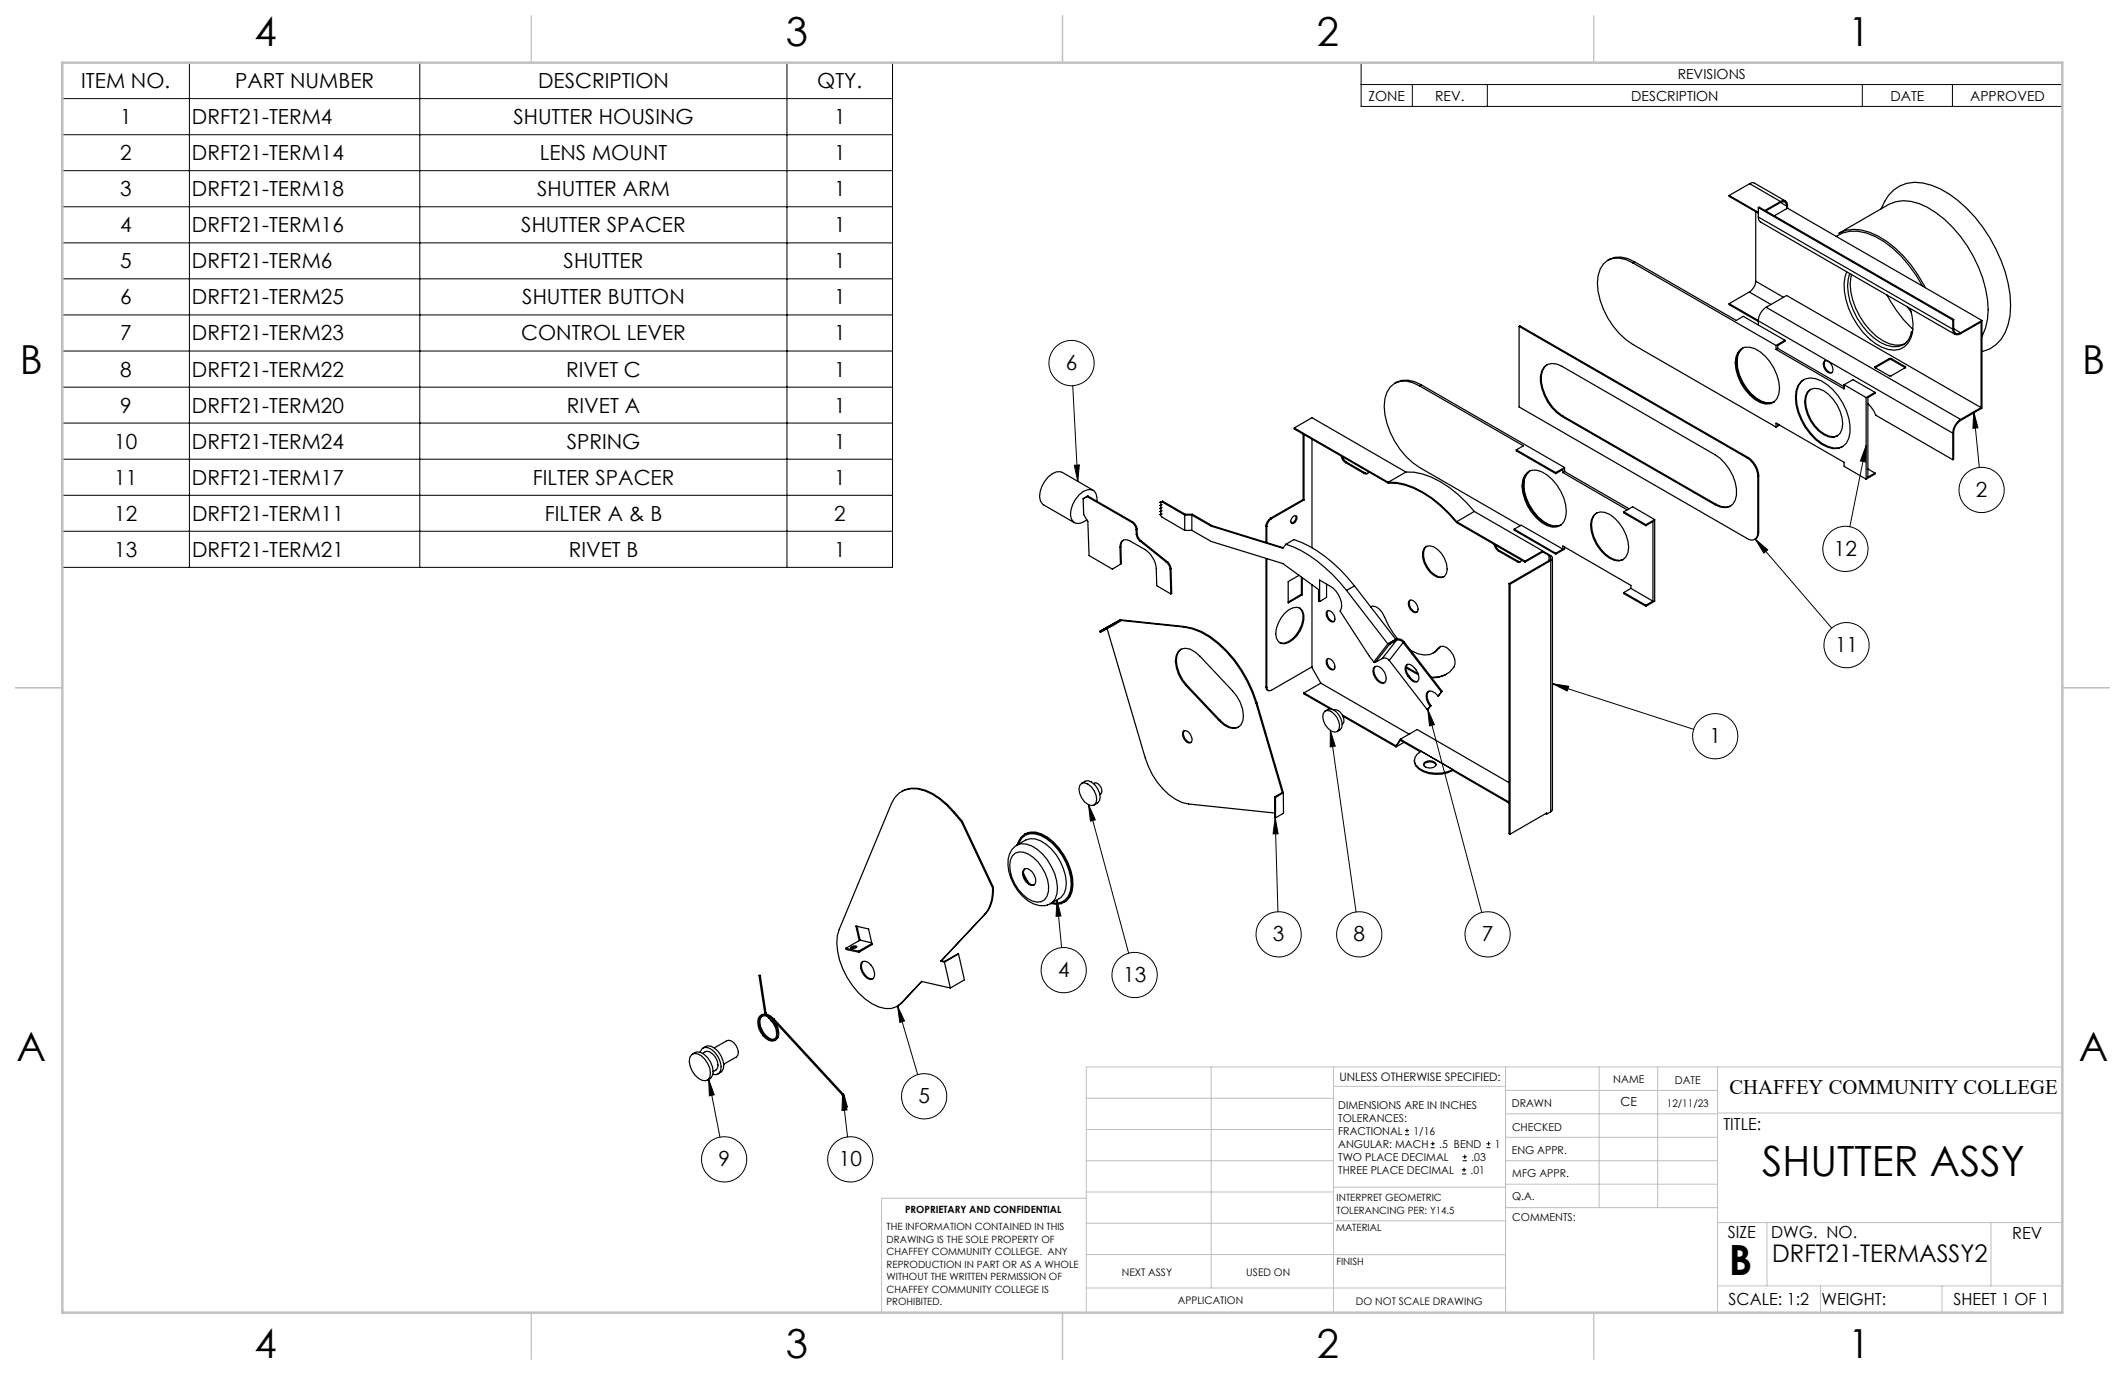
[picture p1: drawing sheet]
<svg xmlns="http://www.w3.org/2000/svg" width="432mm" height="279mm" viewBox="0 0 432 279" stroke-linecap="round" stroke-linejoin="round" font-family="sans-serif">
<g fill="none" stroke="#000" stroke-width=".25">
<path d="M351.4 39.7l5.9 3.4M351.4 39.7v.2l5.9 3.4M355.5 37.3a.87 .87 0 0 1 1-.1l6.3 3.7M355.5 37.3l-4.1 2.4M355.5 37.3l6.3 3.7M326.7 52.9a4.3 4.3 0 0 1 4-.4l1.4 .7M331.8 53.4a5.2 5.2 0 0 0-5.1-.5 5.2 5.2 0 0 0-2.1 4.6 15.9 15.9 0 0 0 7.2 12.5l29.1 16.8M331.8 53.4l29.1 16.8M332.1 53.2l-.3 .2M332.1 53.2l20.7 11.9 1.4-.8 8.5 4.8M355.5 59.3l-4.1 2.4M355.5 59.3l4.4 2.6"/>
<path d="M356.8 57.2a2.86 2.86 0 0 1-1.3 2.1M356.8 57.2l5.6 3.2M356.8 43v14.2M357.3 44.1a1.03 1.03 0 0 0 .5 1l39.5 22.8M357.3 42.2v1.9M357.3 42.2l39.5 22.8M357.3 44.1l39.5 22.8M357.3 42.2l.2-.1 39.5 22.8M361.8 41.1a.76 .76 0 0 1 .9 0 .76 .76 0 0 1 .3 .8M361.8 41a.86 .86 0 0 1 1-.1 .86 .86 0 0 1 .4 .9v.5M361.8 41l-3.2 1.8M361.8 41.1l-3 1.8"/>
<path d="M361.8 41.1l1.2 .8M363 42.4l-2.5 1.5M363 41.9v.5M363.2 42.3l-.2 .1M363.2 42.3l9.9 5.7M373.1 48a6.5 6.5 0 0 1 6.1-.7 20.3 20.3 0 0 1 10.2 8.7l1.3 2.1M373.1 48l29.6 17.1M375.2 55.2a11.2 11.2 0 0 0 1.2 9.1 12.8 12.8 0 0 0 7.3 6.7 3.9 3.9 0 0 0 5-3.7v-1.5l-.5-3.1M375.8 55.6a11.4 11.4 0 0 0 1.6 9 10.9 10.9 0 0 0 7.2 5.8h1.2l1-.4 .7-.5M376.2 55.8a11.4 11.4 0 0 0 1.7 8.5 10.8 10.8 0 0 0 7.3 5.8h1.1l.7-.2M382.2 42.5a7.8 7.8 0 0 1 5.3-5.2 11 11 0 0 1 8.6 2.1 29.7 29.7 0 0 1 12.5 22.7 10.5 10.5 0 0 1-3 8l-1.3 .8-1.6 .5M383.4 59.9a26.2 26.2 0 0 0 5.3 7"/>
<path d="M391.2 58.5a24.8 24.8 0 0 0-9.6-10.5 8.5 8.5 0 0 0-7.8-.7l-.1 .1 10.1-5.8a7.9 7.9 0 0 1 7.9 .6 26 26 0 0 1 12.3 20.7 10.7 10.7 0 0 1-1.3 5.4M283.4 77.9a4.3 4.3 0 0 1 4-.4l1.4 .7M288.5 78.4a4.6 4.6 0 0 0-6 .2 6.8 6.8 0 0 0-1.1 5.6 16.2 16.2 0 0 0 7.1 10.8l20.4 11.8M288.5 78.4l21.1 12.2-1.5 .8M288.8 78.2l-.3 .2M288.8 78.2l29.1 16.8M308.7 66.3v16.4l46.3 26.7a1.3 1.3 0 0 0 1.6 .2 1.3 1.3 0 0 0 .6-1.4M308.7 66.3l46.3 26.8M308.7 66.3l.2-.1 46.3 26.8M314.4 74.1a3.5 3.5 0 0 0-1.2 3.4 10.1 10.1 0 0 0 4.4 7M351.4 61.7v.2l5.9 3.4M351.4 61.7l5.9 3.4"/>
<path d="M353.7 70.9a3.4 3.4 0 0 1 3.9 .6 9.6 9.6 0 0 1 3.9 8.6 2.48 2.48 0 0 1-3.9 1.7 9.3 9.3 0 0 1-4.9-9.2l.4-1zM354.1 70.7a4 4 0 0 0-1 4.1 9.8 9.8 0 0 0 4.9 6.8l1.1 .3 1.3-.2M354.1 70.7l-1 1.1-.3 1.8a10 10 0 0 0 4.5 7.8l1.7 .6 1.5-.3M357.3 65.2v.8M357.3 65.2l39.5 22.8M358.9 62.4a3.4 3.4 0 0 0-1.6 2.8M358.9 62.4l4.1-2.4 39.6 22.8M358.9 62.4l39.5 22.8M360.9 70.2v.8M360.9 71l13.8 8v-.8M361.2 70.8l-.3 .2M361.2 70.8l13.5 7.8"/>
<path d="M362.7 69.1l-1.8 1.1M362.7 69.1v.3l-1.5 .8v.6M366 77.5a3.5 3.5 0 0 1 4.1-.1 11.9 11.9 0 0 1 5.8 10.5 3.1 3.1 0 0 1-4.6 2.9 11.6 11.6 0 0 1-6.4-11.3l.4-1.1zM366.5 77.1a3.9 3.9 0 0 0-1.5 3.6 11.8 11.8 0 0 0 6.5 10l1.1 .4 1.1-.1 .7-.3M367.2 79.7a2.42 2.42 0 0 1 3.4-.3 8.2 8.2 0 0 1 3.7 7.8 2.02 2.02 0 0 1-2.7 1.6 7.9 7.9 0 0 1-4.7-8.2zM367.9 79.1a3.4 3.4 0 0 0-.9 3.7 7.9 7.9 0 0 0 4.8 5.9l.9 .1 .7-.3M370.8 73.3a1.62 1.62 0 0 1 1.4 2.5 1.62 1.62 0 0 1-1.4-2.5zM370.9 73.3a1.7 1.7 0 0 0 1.4 2.4M374.7 78.2l4.5 2.6M374.7 78.2l1.8-1 4.5 2.5M381 79.7l-1.8 1.1M381 79.7v.2l-1.4 .9v16.1l1.4-.8"/>
<path d="M381 74.5v.2M381 74.7l3 1.7h.2l2.9-1.7M383.9 72.8h.4M383.9 73.1h.4M383.9 72.8l-2.9 1.7M383.9 72.8v.3M383.9 73.1l-2.9 1.6M384.3 73.1l2.8 1.6M384.3 72.8l2.8 1.7M384.3 72.8v.3M387.1 74.5l.1 .1-.1 .1M387.1 74.5v.2"/>
<path d="M387.5 62.3l.9 1.1M388.4 67.3l-.6 1.7-.5 .6M396.8 66.9a.96 .96 0 0 0 .5 1 .96 .96 0 0 0 1.1-.1l4.2-2.4v17.4M396.8 65v1.9M397 66.8a.88 .88 0 0 0 .4 .9 .88 .88 0 0 0 1-.1M397 64.9l-.2 .1M397 64.9v1.9M397 66.8l1.4 .8M402.7 65.1v17.8l-4.3 2.5a3.2 3.2 0 0 0-1.4 2.5v5.4l-.2 .1M402.7 65.1l-4.3 2.5M222.1 99.6l-6.2-3.6a2.51 2.51 0 0 0-2.9 .9 5.4 5.4 0 0 0-1.6 4.9l.7 .8 6.2 3.6M263 87v.2l19.1 11a15.4 15.4 0 0 1 10.5 4.5l3.4 3.5 13.9 8"/>
<path d="M263 87l3.6-2.1 19.1 11M263 87l19.1 11M264.8 88.2v13.3M265 88.3v13.3M266.6 89.3v22M272.6 92.7l.3 .9 .5 .4M272.8 92.8l.3 .7 .5 .4M273.4 94l3.8 2.2M273.6 93.9l-.2 .1M273.6 93.9l3.8 2.2M277.4 96.1l.5 .1M277.4 96.1l-.2 .1"/>
<path d="M278.1 95.9l-.3 .4-.6-.1M282.1 98a15.5 15.5 0 0 1 10.5 4.5l3.4 3.5M285.7 95.9a15.5 15.5 0 0 1 10.5 4.5l3.4 3.5M285.7 95.9l-3.6 2.1M308.1 91.4l8 4.6M308.1 91.4v.2l8 4.6M310.4 96a3.2 3.2 0 0 1 3.9 .5 9.6 9.6 0 0 1 3.8 8.6 2.48 2.48 0 0 1-3.8 1.7 9.3 9.3 0 0 1-4.9-9.3l.4-.9zM310.8 95.7l-1 1.1-.3 1.8a10 10 0 0 0 4.5 7.8l1.7 .6 1.4-.3a3.5 3.5 0 0 1-3.5-.8 9.6 9.6 0 0 1-3.8-8.5l.4-1 .6-.7M316.1 96v.2M317.4 84.6a9.5 9.5 0 0 1-4.4-8.2 2.51 2.51 0 0 1 3.3-2.4l1.1 .4 31.1 18a9.5 9.5 0 0 1 4.3 8.2 2.48 2.48 0 0 1-3.3 2.4l-1-.4M317.4 84.6l31.1 18M317.6 96v-.6l-1.5 .8"/>
<path d="M317.6 96l13.1 7.6M317.6 84.5l-.2 .1M317.6 84.5l31.1 17.9M317.9 95.8l-.3 .2M317.9 95.8l13.1 7.6M317.9 95l-1.8 1M317.9 95v.8M355 93.1a4.9 4.9 0 0 1 2.2 3.7M355.2 93a4.9 4.9 0 0 1 2.2 3.7M355.2 93l-.2 .1M357.2 96.8v11.4M357.4 96.7l-.2 .1"/>
<path d="M357.4 96.7v11.4M360.9 86.8v-.8l13.8 7.9v.9l4.5 2.6M361.2 86.1v.3l.2-.1M361.6 86.4l-.7 .4M379.2 80.8v16.6M379.6 82l1.2 1.5 .4 .9 15.6 9M379.6 95.3l1.4 .8M381 96.1v.2l-1.8 1.1M396.8 88v5.4M398.4 85.2a3.5 3.5 0 0 0-1.6 2.8M402.6 82.8l-4.2 2.4M220.1 101.4l.1 3.2 .9 1.4 .2 6.9 4.7 2.7 1.7-.9"/>
<path d="M220.3 101.2l-.2 .2M221.1 100.8l-1 .6M221.1 100.8l-.2 .1 9 5.2M221.1 100.8l9 5.2M222.9 101.8a1.95 1.95 0 0 0-1.2-2.3 3.6 3.6 0 0 0-3.1 1.9 4.7 4.7 0 0 0-.9 4 1.64 1.64 0 0 0 2.6 .6l.5-.4M227.6 111.2a1.29 1.29 0 0 1 .6-1.4 1.29 1.29 0 0 1 1.5 .2l2.9 1.7a5.3 5.3 0 0 1 2.3 3.8l.2 3.5 2.8 1.7M227.6 111.2l.1 3.5M227.8 111.1l-.2 .1M227.8 111.1l.1 3.4-.2 .2M228.2 109.8a1.5 1.5 0 0 0-.4 1.3M229.9 106.1a2.1 2.1 0 0 1 1 1.5M230.1 106a2.1 2.1 0 0 1 .9 1.5"/>
<path d="M230.1 106l-.2 .1M230.9 107.6v.9M230.9 108.5a1.81 1.81 0 0 0 .8 1.5M231 107.5l-.1 .1M231 107.5l.1 .9M231.1 108.4l.3 1 .4 .5M231.1 108.4l-.2 .1M231.7 110l5.3 4.2M231.8 109.9l-.1 .1M231.8 109.9l5.4 4.2M235.7 104.6l.4 .5 4.6 2.7M235.7 103.9l.4 .6"/>
<path d="M235.7 103.3l.4 .5-.4 .1M235.7 102.7l.4 .5M235.7 102.1l.4 .5M236 102.6l-.3 .1M236 103.2l-.3 .1M236 103.8l-.3 .1M236 104.4l-.3 .2M236.1 102l4.6 2.7M236.1 104.5l-.4 .1M236.1 103.2l-.4 .1M236.1 102.6l-.4 .1M236.1 102l-.4 .1"/>
<path d="M236.3 101.8l4.5 2.7h1.5l4 2.3M236.3 101.8l-.2 .2M236.3 101.8l-.6 .3M237 114.2a2.14 2.14 0 0 1 .8 1.4M237.2 114.1a2.14 2.14 0 0 1 .7 1.4M237.2 114.1l-.2 .1M237.8 115.6l.1 5.1M237.9 115.5l-.1 .1M237.9 115.5l.2 5.1-.2 .1M240.7 104.7h1.5M240.7 104.7v3.1M240.7 107.8h1.5"/>
<path d="M242.2 107.8l3.9 2.2 14.6 4.5 7.2 5.3v2.3l.2 .1M242.2 104.7v3.1M242.2 104.7l3.9 2.2M246.1 106.9l14.6 4.5 .6-.8M246.3 106.8l-.2 .1M246.3 106.8l14.5 4.5M257.2 106.9l.2 .1M257.2 106.9v3.3M257.2 113.5v26.1M257.4 107v3.3M257.4 113.5v26.2M258.2 105.3a2.07 2.07 0 0 0-1 1.6"/>
<path d="M258.2 105.3l.1 .1M258.3 105.4a2.08 2.08 0 0 0-.9 1.6M261.3 110.6a27 27 0 0 1 12.3 9.4M261.3 110.6l1.6-1a27.4 27.4 0 0 1 12.3 9.5M262.7 105.1l.2-.3h.4a1.04 1.04 0 0 1-.8 1.6 .91 .91 0 0 1 .2-1.3zM263.3 104.8a1.19 1.19 0 0 1-.9 1.5M263.9 116.9l-2.1 1.3v4.3l2.8-1.6M264.4 117.3v3.5M264.6 117.4v3.5M264.8 101.5l.2 .1M264.8 101.5l-6.6 3.8M265 101.6l-6.7 3.8"/>
<path d="M266.6 118.8v16.7l-8.3 4.8a.56 .56 0 0 1-.6 0 .56 .56 0 0 1-.3-.6M269.6 118.7v2.7l-1.5 .8M273.6 120l8.4 10.8M275.2 119.1l-1.6 .9M275.2 119.1l8.4 10.8M289.3 111.5a1.83 1.83 0 0 1 2.9 .2 5.2 5.2 0 0 1 1.7 4.8l-.4 .6-.6 .3a4 4 0 0 1-3.6-3.1l-.2-1.1v-.9zM289.9 111a2.76 2.76 0 0 0-.4 3.2 5 5 0 0 0 2.8 3h1.1M296 106l13.9 8M299.6 103.9l15.5 9a.55 .55 0 0 1 .4 .5 .55 .55 0 0 1-.4 .5M299.6 103.9l-3.6 2.1M303.6 110.6l.2 .7 .7 .7M303.8 110.7l.2 .5 .7 .7"/>
<path d="M304.5 112l3.8 2.1M304.7 111.9l-.2 .1M304.7 111.9l3.7 2.1M306.6 118.6v50.8l.2 .1M306.6 118.6l.2 .1M306.8 118.7v50.8M307.7 107.5l1.4-.8 8.5 4.9M307.7 107.5v.2l8.4 4.9M307.7 107.5l8.4 4.9M308.4 114l.6 .1M308.4 114l-.1 .1M309.1 113.8l-.2 .4-.6-.1"/>
<path d="M309.9 114v.2M313.3 112l1.4 .9M313.3 112l-3.4 2M313.3 112v.3l-3.4 1.9M314.7 112.9a.55 .55 0 0 1 .4 .5 .55 .55 0 0 1-.4 .5M314.7 113.9l-8.1 4.7M314.7 112.9v1M315.1 113.9l-8.3 4.8M315.1 113.9v51.1M315.5 113.4v51.2l-.4 .4M316.1 112.4v.2M317.6 111.6v-.7l13.8 8.1v.6"/>
<path d="M317.6 111.6l-1.5 .8M317.9 111.2v.4l-1.8 1M323.7 104.8a2.42 2.42 0 0 1 3.4-.3 8.2 8.2 0 0 1 3.7 7.8 2.02 2.02 0 0 1-2.7 1.6 7.9 7.9 0 0 1-4.7-8.2zM324.4 104.2a3.4 3.4 0 0 0-.9 3.7 8 8 0 0 0 4.8 5.9l.9 .1 .7-.2M330 104l4.4 2.6M330 104l1.8-1 4.4 2.6M330 104v.2l4.4 2.6M331.4 119.6l4.5 2.6M331.4 119.6l-1.4 .8M334.4 106.6v.2M334.4 106.8l1.5-.8v16.2M336.2 105.6l-1.8 1"/>
<path d="M336.2 105.6v16.6l-1.8 1M348.7 102.4a3 3 0 0 0 3 .4M348.7 102.4l-.2 .2M357.4 108.1a1.55 1.55 0 0 1-.8 1.5M357.4 108.1l-.2 .1M225 127.7l7.7 26.4a14.2 14.2 0 0 0 7.5 9l1.3 .3 17.5 1.8M226 126.9l.2 .2M226 126.9l-2.6 1.4M226.2 127.1l-2.6 1.4-.2-.2M227.5 126l.1 .3-1.4 .8M227.5 126l13.1 1.4M227.5 126l-1.5 .9"/>
<path d="M227.6 125.9l-.1 .1M227.6 125.9l13.2 1.4M227.6 125.9l-4.2 2.4M240 131.9a3.3 3.3 0 0 0-.8 3.7l.5 1.3 .6 1.3 .9 1.1M240.6 127.4a16.4 16.4 0 0 1 10.2 6.8 27.9 27.9 0 0 1 4.4 8.7M240.8 127.3a13.9 13.9 0 0 1 8.5 5 27.1 27.1 0 0 1 6.1 10.5M240.8 127.3l-.2 .1M241.1 139.4a7.2 7.2 0 0 1-2.1-6.1 1.97 1.97 0 0 1 2.8-1.4l1 .6 1 .8 6.6 7.1a7.4 7.4 0 0 1 2.2 6 1.99 1.99 0 0 1-2.9 1.4l-1-.5-1-.9M241.1 139.4l6.6 7M241.2 139.3l-.1 .1M241.2 139.3l6.7 7M257.2 139.6l.1 .4 .4 .3"/>
<path d="M257.2 139.6l.2 .1M261.1 124.6a2.77 2.77 0 0 1 3.1-1 3 3 0 0 1 .5 3.4 5.5 5.5 0 0 1-3.6 3.8 1.74 1.74 0 0 1-1.9-2 6.9 6.9 0 0 1 1.9-4.2zM264.1 123.5a2.97 2.97 0 0 1 .4 3.4 5.7 5.7 0 0 1-3.6 3.8l-.9-.1M264.4 120.8l.2 .1M264.4 120.8l-2.6 1.5M266.5 135.5l1.9 3.3M268.1 122.2v-4.3a6.8 6.8 0 0 1 4.2 3.7 2.8 2.8 0 0 1 0 2.6l5.9 9.1 1 1.2M268.4 138.8l17.9 10.4M268.4 138.8l-3.4 2M269.5 134.1l.2-.2a1.54 1.54 0 0 1 1.5 2l-.2 .2a1.5 1.5 0 0 1-1.5-2zM269.5 124.4l.2-.3a1.45 1.45 0 0 1 1.3 2.2 1.54 1.54 0 0 1-1.5-1.9zM269.8 124.1a1.55 1.55 0 0 0 1.3 2.2"/>
<path d="M269.8 133.8a1.56 1.56 0 0 0 1.3 2.2M278.6 123.2l-.1 .1a1.96 1.96 0 0 1 2.4 1.2 20.7 20.7 0 0 0 3.1 5.3M279.2 134.5l.3 .1M279.4 135.5a1.62 1.62 0 0 1 1.9 1.1 1.69 1.69 0 0 1 0 2.1 1.62 1.62 0 0 1-1.9-1 1.57 1.57 0 0 1 0-2.2zM279.5 135.4a2.36 2.36 0 0 0 1.5 3.3h.4M280.9 133.8a1.14 1.14 0 0 1 1.4 .4M280.9 133.8l-1.4 .8M282 130.8l.3 .2M282 130.8l-2.8 3.7M282.3 134.2l7.7 10M282.3 131h.1M282.3 131l-2.8 3.6"/>
<path d="M283.6 129.9a1.4 1.4 0 0 1 1.7 .5l7.8 10.1M283.6 129.9h.1M283.6 129.9l-1.4 .8 .1 .3M283.7 130.1a1.19 1.19 0 0 1 1.4 .5M283.7 130.1l-1.4 .9M283.7 130.1l-2.8 3.7M285.1 130.6l7.8 10M285.1 130.6l-2.8 3.6M285.7 135.7l2.6 1.4M285.7 135.5l2.5 1.4M286 135a1.4 1.4 0 0 0-.1 1.7l.4 .6M286.1 137.4a1.71 1.71 0 0 1-.1-2.4 2.47 2.47 0 0 1 2.1 1.7 1.27 1.27 0 0 1-.3 1.9h-.4l-1-.8"/>
<path d="M286.1 137.4l.3 .4M286.3 137.3l-.2 .1M286.3 137.3l.3 .4M286.5 122a1.62 1.62 0 0 1 1.4 2.4 1.62 1.62 0 0 1-1.4-2.4zM286.6 122a1.7 1.7 0 0 0 1.3 2.4M286.6 137.7a1.32 1.32 0 0 0 1.4 .8M286.6 137.7l-.2 .1M292.3 131.7l.5-.4a2.67 2.67 0 0 1 2.5 1.8 2.49 2.49 0 0 1-.7 3.5l-1.2 .7-1.2 .4h-1.3M292.3 131.7a3.3 3.3 0 0 1-4.2 1.2l-1.5-.8M292.5 131.6l-1.2 1.1M292.5 131.6l-.2 .1M292.7 131.4l-.2 .2"/>
<path d="M293.9 137a5.6 5.6 0 0 1-3.1 .6M330 120.4v.2l4.4 2.6M330 120.4l4.4 2.6M334.4 123v.2M335.9 122.2l-1.5 .8M219.8 159.2a1.7 1.7 0 0 1 2.7 .3 3.4 3.4 0 0 1 .9 3.2l-.4 .5-.7 .4M219.8 159.2a2.28 2.28 0 0 1 2.5 1.5 2.23 2.23 0 0 1 0 2.9 2.28 2.28 0 0 1-2.5-1.5 2.23 2.23 0 0 1 0-2.9zM222.2 159.2l.2-.1a1.46 1.46 0 0 1 1.3 2.2l-.2 .1M240.3 148.7l.3-.2a1.63 1.63 0 0 1 1.5 2.2l-.2 .2a1.37 1.37 0 0 1-1.6-1.3zM240.6 148.4a1.74 1.74 0 0 0 1.4 2.4M247.9 146.3a3.5 3.5 0 0 0 3.8 1.4M247.9 146.3l-.2 .1"/>
<path d="M255.2 142.9l5.4 18.3-.2-.1-1.4 .8M255.4 142.8l-.2 .1M255.4 142.8l5.4 18.3M265 140.8l6.1 3.5a2 2 0 0 1 1.9 2.5l-.2 .4M265 140.8v.2l5.3 3M269.2 144.5l.5-.1a3.2 3.2 0 0 1 2.4 3.7l-.3 .5-.5 .2a3.2 3.2 0 0 1-2.4-3.8zM269.3 144.5a1.54 1.54 0 0 1 2.3 .2 3.5 3.5 0 0 1 1.1 3.1l-.4 .5-.6 .4M272.7 147.2h.1M272.8 145.3l10.9 6.3 .9-1.4M272.9 145.6l10.8 6.2M283.7 151.8l.9-1.4 4 2.4M284.6 150.2l22 12.8"/>
<path d="M284.6 150.2l3.4-2 18.6 10.8M285.3 150.8l-1.6 1M287.4 154.5a1.79 1.79 0 0 0 .9 1.8 6.9 6.9 0 0 0 6.9 .3M288.7 152.6a1.94 1.94 0 0 0-1.2 1.6 1.94 1.94 0 0 0 .8 1.9 7.1 7.1 0 0 0 6.9 .3v.2M289.3 155.4a1.59 1.59 0 0 1 2.5 0M289.4 155a1.56 1.56 0 0 1 2.4 .3 1.46 1.46 0 0 1-2.5 0zM290.3 140.4a1.75 1.75 0 0 0 0 2.3l.5 .7M290.6 143.5l-.6 .7M290.8 143.4l-.2 .1M290.8 143.4l-.8 .8M292.2 141.4a1.5 1.5 0 0 0-2.2-.7 2.61 2.61 0 0 0 .6 2.8M292.9 140.6l-.7 .8"/>
<path d="M293.1 140.5l-.2 .1M293.1 140.5l-.9 .9M295.2 156.6l11.4 6.6M183.2 160.8a5.1 5.1 0 0 1 4.9-.2 15.1 15.1 0 0 1 5.9 4.4M193.8 165.1a13.3 13.3 0 0 0-7.4-4.8 4.7 4.7 0 0 0-5.2 3l-10.7 25.5a10.3 10.3 0 0 0 .8 8.1 14.3 14.3 0 0 0 7.2 7.7 4 4 0 0 0 4.6-.7M193.8 165.1l1.6 1.9M194 165l-.2 .1M194 165l1.5 1.9M195.4 167l6.3 13.4M195.5 166.9l-.1 .1M195.5 166.9l6.4 13.4M205.7 173.9a2.37 2.37 0 0 1 3.3-.3 8.5 8.5 0 0 1 4 7.6 2.24 2.24 0 0 1-3.2 1.9 8.2 8.2 0 0 1-4.5-8.3z"/>
<path d="M206.7 171.7a3.1 3.1 0 0 1 4.8-2.1 12.2 12.2 0 0 1 6.3 10.4 3.5 3.5 0 0 1-3.2 3.8l-1.1-.2a4 4 0 0 1-4.7-.6 9.9 9.9 0 0 1-3.9-8.4 3.4 3.4 0 0 1 1.8-2.8M206.9 171.6a3 3 0 0 1 4.6-1.8 11.7 11.7 0 0 1 6.2 10 3.3 3.3 0 0 1-3.1 3.7l-.8-.1M208 177.5l1.2 2.1M208 176.8l.3-.3a2.37 2.37 0 0 1 2 3.2l-.3 .2a2.35 2.35 0 0 1-2-3.1zM208.2 169.5l.2-.1a3.7 3.7 0 0 1 3.3 .1 12.2 12.2 0 0 1 6.3 10.4 3.6 3.6 0 0 1-1.8 3.5M208.3 176.5a2.26 2.26 0 0 0 1.4 3.3h.5M259 161.9v4.2l.2 .1M259 161.9l.2 .1M259.2 162v4.2M260.8 161.1l-1.6 .9M260.8 161.1v4.1l-1.6 1M314.1 165.3h.1"/>
<path d="M314.1 165.3l.2 .1M314.3 165.4v-.2l-7.5 4.3M315.1 165l-.8 .4M154.2 198.2h.3zM154.2 198.2l1.2 7.7M154.5 198.2l1.1 7.6M171.9 192.7v.2l2.6 .6M171.9 192.7l2.5 .6M172.9 192.5l.6-.3 .6 .1a.84 .84 0 0 1-1.3 .3zM174 192.5l-.5-.1-.6 .3M174.1 188.2l.7 2.8M174.4 193.3l.1 .2"/>
<path d="M174.6 191.1l-.7-2.9 2.6 .6 .7 2.9M174.6 191.1l-2.7 1.6M174.8 191l-.2 .1M174.8 191l2.3 .6M175 195.7l.4-.3a2.18 2.18 0 0 1 2.3 2.1v.7l-.1 .5-.4 .3a2.27 2.27 0 0 1-2.3-2.2zM175.4 195.4a2.45 2.45 0 0 0 1.5 3.5h.5M177.2 191.7v.2l-2.7 1.6M177.2 191.7l-2.8 1.6M187.3 199.4l-4 4.4M191.1 195.3l.8 .2M191.3 195.2l-.2 .1M191.9 195.5l1.2 5.3"/>
<path d="M194.8 193.9l-2.9 1.6M194.8 193.9l1.2 5.2-2.9 1.7M194.8 193.9l-2.9 1.5-.6-.2M200.1 185.8l-9 9.5M200.2 185.7l-.1 .1M200.2 185.7l-8.9 9.5M201.7 180.4a7.8 7.8 0 0 1-1.6 5.4M201.9 180.3a7.4 7.4 0 0 1-1.7 5.4M201.9 180.3l-.2 .1M213.4 183.6a4.1 4.1 0 0 0 3.3-4.3 10.7 10.7 0 0 0-5.3-8.4 4 4 0 0 0-4.8 .9 3.9 3.9 0 0 1 4.1 .8 10.6 10.6 0 0 1 4.1 9l-.4 1-.9 1M140.5 214.3a1.96 1.96 0 0 1 2.7 .9 4.1 4.1 0 0 1 1.1 3.6l-.4 .5-.5 .3a3.6 3.6 0 0 1-3.2-3l-.1-.9 .1-.8zM140.7 214.2a1.66 1.66 0 0 1 2.3 0 4.5 4.5 0 0 1 1.8 4.2l-.3 .6-.7 .5"/>
<path d="M142.3 213.8l.4-.7a1.96 1.96 0 0 1 2.6 .9 4.1 4.1 0 0 1 1.1 3.5l-.3 .6-.5 .3-.7-.1M142.8 214a1.34 1.34 0 0 1 2.1 .2 2.89 2.89 0 0 1 .9 2.8l-.3 .4-.6 .4M142.8 212.9a1.71 1.71 0 0 1 2.4 .1 4.5 4.5 0 0 1 1.8 4.2l-.4 .6-.7 .4M145.1 212.9l2.6-1.4a2.27 2.27 0 0 1 2.3 2.8l-.4 .5-2.6 1.5M154.8 206.5a3.1 3.1 0 0 0 .8 3.9 1.63 1.63 0 0 0 1.9 .7M155.1 210.5h.1M155.2 210.3l.1 .2M155.3 210.4l-.2 .1M155.4 205.9l.1 .3M155.5 206.2a1.34 1.34 0 0 0-1.5 1.7 4.3 4.3 0 0 0 1.1 2.6M155.5 206.1l-.7 .1M155.5 206.2l.8 .7"/>
<path d="M155.6 205.8l.1 .2M155.6 205.8l-.2 .1M155.7 206l-.2 .2M155.7 206l.8 .8M155.9 206.1l.7 .3 .6 .6M155.9 206.6a1.08 1.08 0 0 0-1.2 0 1.08 1.08 0 0 0-.5 1.1 3.9 3.9 0 0 0 1.1 2.7M156.1 206.4a4.1 4.1 0 0 1 2 4.4M156.3 206.9l.4 .5M156.5 206.8l-.2 .1M156.5 206.8l.4 .4M156.7 207.4a3.2 3.2 0 0 1 .8 3.7 1.19 1.19 0 0 1-1.6-.2l-.6-.5M156.8 207.3l-.1 .1"/>
<path d="M156.9 207.2a3.3 3.3 0 0 1 .8 4 1.36 1.36 0 0 1-2-.1l-.6-.6M156.9 207.2l-.2 .2M157.2 207l-.1 .2M157.2 207l14.1 15.3M157.5 207.6l13.6 14.9M158.1 210.8l-.5 .5M158.1 210.8l-.2 .1M183.3 203.8l-1 .7M183.3 203.8l-.2 .1M193.1 200.8l-5.8-1.4-4.2 4.5M171.1 222.5l.1 .1M171.2 222.6l.1 .1"/>
<path d="M171.3 222.3l-.2 .2M171.3 222.3l.1 .1M171.4 222.4l.1 .2M171.4 222.4l-.2 .2M171.5 222.6l.7 2.3-.2 .1-.7-2.3M171.5 222.6l-.2 .1"/>
</g>
<g fill="none" stroke="#000" stroke-width=".2">
<path d="M12.6 12.7h168.8v102.6h-168.8zM38.5 12.7v102.6M85.3 12.7v102.6M159.9 12.7v102.6M276.6 12.7h142.5v8.9h-142.5zM276.6 17.2h142.5M287 17.2v4.4M302.2 17.2v4.4M378.4 17.2v4.4M396.7 17.2v4.4M12.6 20h168.8M12.6 27.4h168.8"/>
<path d="M12.6 34.7h168.8M12.6 42h168.8M12.6 49.4h168.8M12.6 56.7h168.8M12.6 64h168.8M12.6 71.3h168.8M12.6 78.7h168.8M218 78.4l1 19.4M12.6 86h168.8M12.6 93.3h168.8M218.3 94.5h1l-.3 3.3zM379.2 90.5l-.1 3.4-1.1-.2z"/>
<path d="M379.2 90.5l-3.3 16.5M401.1 83.7l.8 3.2-1 .1zM401.1 83.7l1.1 11.3M12.6 100.6h168.8M12.6 107.9h168.8M356.7 109.5l2.5 2.2-.8 .7zM356.7 109.5l15.5 18.1M315.5 138.9l3.3 .6-.3 .9zM315.5 138.9l28.7 9.3M270.3 148.4l1 3.2-1 .2zM270.3 148.4l5.3 36.9M290.1 144.2l1.4 3-1 .3z"/>
<path d="M290.1 144.2l11 41.2M221.2 163.5l1.4 3.1-1 .3zM221.2 163.5l8.1 30.2M259.1 166.1l.6 3.3h-1zM259.1 166.1l.6 19.2M214.8 182.9l.8 3.2-1 .1zM214.8 182.9l.9 9.7M144 219.3l1.1 3.2-1 .2zM144 219.3l2.3 11.8M182.4 204.4l1.4 3.1-1 .3zM182.4 204.4l4.1 14M171.2 222.3l.9 3.2-1 .2z"/>
<path d="M171.2 222.3l1 8.7M285.5 230.6h.8M285.5 229.7h.8M285.9 229.3v.9M290.7 233.2h.8M290.7 232.4h.8M291.1 232v.8M297.1 238.5h.8M297.1 237.7h.8M297.2 235.9h.9M297.2 235.1h.9M297.5 237.3v.8"/>
<path d="M297.6 234.6v.9M302 233.2h.9M302 232.4h.9M302.5 232v.8"/>
<circle cx="217.7" cy="73.8" r="4.6"/>
<circle cx="402.7" cy="99.6" r="4.6"/>
<circle cx="375" cy="111.5" r="4.6"/>
<circle cx="375.2" cy="131.1" r="4.6"/>
<circle cx="348.5" cy="149.6" r="4.6"/>
<circle cx="216.2" cy="197.1" r="4.6"/>
<circle cx="230.5" cy="198.1" r="4.6"/>
<circle cx="259.8" cy="189.9" r="4.6"/>
<circle cx="276.2" cy="189.9" r="4.6"/>
<circle cx="302.3" cy="189.9" r="4.6"/>
<circle cx="147.1" cy="235.6" r="4.6"/>
<circle cx="172.8" cy="235.6" r="4.6"/>
<circle cx="187.8" cy="222.8" r="4.6"/>
</g>
<g fill="none" stroke="#c0c0c0" stroke-width=".2">
<path d="M246.1 216.8v44.9M271 216.8v49.9M305.9 216.8v49.9M324.9 216.8v28.6M336.8 216.8v28.6M349 216.8v49.9M419.1 216.8h-198.4v49.9M220.7 235.9h50.3M220.7 229.5h50.3M220.7 223.2h50.3M271 220.7h34.9M305.9 231.1h43.1"/>
<path d="M305.9 226.3h43.1M305.9 221.6h43.1M305.9 235.9h43.1M349 226.2h70.1M220.7 248.6h50.3M220.7 242.2h50.3M220.7 254.9h50.3M220.7 243.5h-41.6v23.2M271 255h34.9M271 248.1h35M271 241.2h35M305.9 240.6h43.1"/>
<path d="M306 245.4h43M349 248.4h70.1M359.1 248.4v12.9M404.6 248.4v12.9M220.7 261.7h85.2M349 261.3h70.1M369.9 261.3v5.4M394.6 261.3v5.4"/>
</g>
<path d="M108 3.2v9.5M215.9 3.2v9.5M323.8 3.2v9.5M3.1 139.7h9.6M419.1 139.7h9.5M108 266.7v9.6M215.9 266.7v9.6M323.8 266.7v9.6" fill="none" stroke="#c0c0c0" stroke-width=".25"/>
<path d="M12.7 12.7h406.4v254h-406.4z" fill="none" stroke="#c0c0c0" stroke-width=".5"/>
<path d="M218.3 94.5h1l-.3 3.3zM401.1 83.7l.8 3.2-1 .1zM379.2 90.5l-.1 3.4-1.1-.2zM356.7 109.5l2.5 2.2-.8 .7zM315.5 138.9l3.3 .6-.3 .9zM290.1 144.2l1.4 3-1 .3zM270.3 148.4l1 3.2-1 .2zM259.1 166.1l.6 3.3h-1zM221.2 163.5l1.4 3.1-1 .3zM214.8 182.9l.8 3.2-1 .1zM182.4 204.4l1.4 3.1-1 .3zM171.2 222.3l.9 3.2-1 .2zM144 219.3l1.1 3.2-1 .2z" fill="#000"/>
<g font-size="8.5">
<text x="358.1" y="239">SHUTTER ASSY</text>
<text x="351.3" y="259">B</text>
</g>
<g font-size="8.1">
<text x="51.7" y="9.3">4</text>
<text x="159.7" y="9.3">3</text>
<text x="267.6" y="9.3">2</text>
<text x="375.6" y="9.3">1</text>
<text x="4" y="76">B</text>
<text x="423.1" y="76">B</text>
<text x="3.3" y="215.7">A</text>
<text x="422.4" y="215.7">A</text>
<text x="51.7" y="276">4</text>
<text x="159.7" y="276">3</text>
<text x="267.6" y="276">2</text>
<text x="375.6" y="276">1</text>
</g>
<text font-size="4.9" x="360.1" y="256.5">DRFT21-TERMASSY2</text>
<g font-size="4.2">
<text x="16.5" y="17.9">ITEM NO.</text>
<text x="47.8" y="17.9">PART NUMBER</text>
<text x="109.3" y="17.9">DESCRIPTION</text>
<text x="166.1" y="17.9">QTY.</text>
<text x="24.4" y="25.2">1</text>
<text x="39" y="25.2">DRFT21-TERM4</text>
<text x="104.3" y="25.2">SHUTTER HOUSING</text>
<text x="169.5" y="25.2">1</text>
<text x="24.4" y="32.5">2</text>
<text x="39" y="32.5">DRFT21-TERM14</text>
<text x="109.7" y="32.5">LENS MOUNT</text>
<text x="169.5" y="32.5">1</text>
<text x="24.4" y="39.9">3</text>
<text x="39" y="39.9">DRFT21-TERM18</text>
<text x="109.1" y="39.9">SHUTTER ARM</text>
<text x="169.5" y="39.9">1</text>
<text x="24.4" y="47.2">4</text>
<text x="39" y="47.2">DRFT21-TERM16</text>
<text x="105.9" y="47.2">SHUTTER SPACER</text>
<text x="169.5" y="47.2">1</text>
<text x="24.4" y="54.5">5</text>
<text x="39" y="54.5">DRFT21-TERM6</text>
<text x="114.5" y="54.5">SHUTTER</text>
<text x="169.5" y="54.5">1</text>
<text x="24.4" y="61.9">6</text>
<text x="39" y="61.9">DRFT21-TERM25</text>
<text x="106.1" y="61.9">SHUTTER BUTTON</text>
<text x="169.5" y="61.9">1</text>
<text x="24.4" y="69.2">7</text>
<text x="39" y="69.2">DRFT21-TERM23</text>
<text x="105.9" y="69.2">CONTROL LEVER</text>
<text x="169.5" y="69.2">1</text>
<text x="24.4" y="76.5">8</text>
<text x="39" y="76.5">DRFT21-TERM22</text>
<text x="115.1" y="76.5">RIVET C</text>
<text x="169.5" y="76.5">1</text>
<text x="216.6" y="75.2">6</text>
<text x="24.4" y="83.8">9</text>
<text x="39" y="83.8">DRFT21-TERM20</text>
<text x="115.2" y="83.8">RIVET A</text>
<text x="169.5" y="83.8">1</text>
<text x="23.2" y="91.2">10</text>
<text x="39" y="91.2">DRFT21-TERM24</text>
<text x="115.2" y="91.2">SPRING</text>
<text x="169.5" y="91.2">1</text>
<text x="23.2" y="98.5">11</text>
<text x="39" y="98.5">DRFT21-TERM17</text>
<text x="108.2" y="98.5">FILTER SPACER</text>
<text x="169.5" y="98.5">1</text>
<text x="401.5" y="101">2</text>
<text x="23.2" y="105.8">12</text>
<text x="39" y="105.8">DRFT21-TERM11</text>
<text x="110.7" y="105.8">FILTER A &amp; B</text>
<text x="169.5" y="105.8">2</text>
<text x="23.2" y="113.1">13</text>
<text x="39" y="113.1">DRFT21-TERM21</text>
<text x="115.6" y="113.1">RIVET B</text>
<text x="169.5" y="113.1">1</text>
<text x="372.7" y="113">12</text>
<text x="372.9" y="132.5">11</text>
<text x="347.4" y="151">1</text>
<text x="258.7" y="191.3">3</text>
<text x="275.1" y="191.3">8</text>
<text x="301.1" y="191.3">7</text>
<text x="215" y="198.6">4</text>
<text x="228.2" y="199.6">13</text>
<text x="186.6" y="224.2">5</text>
<text x="351.4" y="222.2">CHAFFEY COMMUNITY COLLEGE</text>
<text x="146" y="237">9</text>
<text x="170.5" y="237">10</text>
</g>
<g font-size="3.4">
<text x="350.2" y="229.5">TITLE:</text>
<text x="351.1" y="251.6">SIZE</text>
<text x="359.9" y="251.6">DWG. NO.</text>
<text x="408.9" y="251.7">REV</text>
<text x="351.2" y="265.2">SCALE: 1:2</text>
<text x="370.1" y="265.3">WEIGHT:</text>
<text x="396.9" y="265.2">SHEET 1 OF 1</text>
</g>
<g font-size="2.8">
<text x="340.9" y="16">REVISIONS</text>
<text x="278.1" y="20.4">ZONE</text>
<text x="291.6" y="20.4">REV.</text>
<text x="331.5" y="20.4">DESCRIPTION</text>
<text x="384.1" y="20.4">DATE</text>
<text x="400.3" y="20.4">APPROVED</text>
</g>
<text font-size="2.5" x="329.3" y="224.8">CE</text>
<text font-size="2.4" x="272.2" y="219.7">UNLESS OTHERWISE SPECIFIED:</text>
<g font-size="2.2">
<text x="327.8" y="220.1">NAME</text>
<text x="340.3" y="220.2">DATE</text>
<text x="271.9" y="225.3">DIMENSIONS ARE IN INCHES</text>
<text x="271.9" y="227.9">TOLERANCES:</text>
<text x="307.2" y="224.9">DRAWN</text>
<text x="271.9" y="230.6">FRACTIONAL</text>
<text x="271.9" y="233.2">ANGULAR: MACH</text>
<text x="287.2" y="230.6">1/16</text>
<text x="292.5" y="233.2">.5 BEND</text>
<text x="303.8" y="233.2">1</text>
<text x="307.3" y="229.8">CHECKED</text>
<text x="271.9" y="238.5">THREE PLACE DECIMAL</text>
<text x="271.9" y="235.9">TWO PLACE DECIMAL</text>
<text x="298.8" y="238.5">.01</text>
<text x="299" y="235.9">.03</text>
<text x="307.2" y="234.5">ENG APPR.</text>
<text x="307.3" y="239.2">MFG APPR.</text>
<text x="307.3" y="243.9">Q.A.</text>
<text x="307.3" y="248.1">COMMENTS:</text>
</g>
<g font-size="2.1">
<text x="338.7" y="224.9">12/11/23</text>
<text x="227.9" y="259.2">NEXT ASSY</text>
<text x="253.3" y="259.2">USED ON</text>
<text x="239.3" y="265">APPLICATION</text>
<text x="275.5" y="265.1">DO NOT SCALE DRAWING</text>
</g>
<g font-size="2">
<text x="271.6" y="244.1">INTERPRET GEOMETRIC</text>
<text x="180.2" y="250">THE INFORMATION CONTAINED IN THIS</text>
<text x="183.9" y="246.4">PROPRIETARY AND CONFIDENTIAL</text>
<text x="271.5" y="250.2">MATERIAL</text>
<text x="271.6" y="246.6">TOLERANCING PER: Y14.5</text>
<text x="180.2" y="252.5">DRAWING IS THE SOLE PROPERTY OF</text>
<text x="180.2" y="255.1">CHAFFEY COMMUNITY COLLEGE. ANY</text>
<text x="180.2" y="257.6">REPRODUCTION IN PART OR AS A WHOLE</text>
<text x="271.5" y="257">FINISH</text>
<text x="180.2" y="260.1">WITHOUT THE WRITTEN PERMISSION OF</text>
<text x="180.2" y="262.6">CHAFFEY COMMUNITY COLLEGE IS</text>
<text x="180.2" y="265.2">PROHIBITED.</text>
</g>
</svg>
